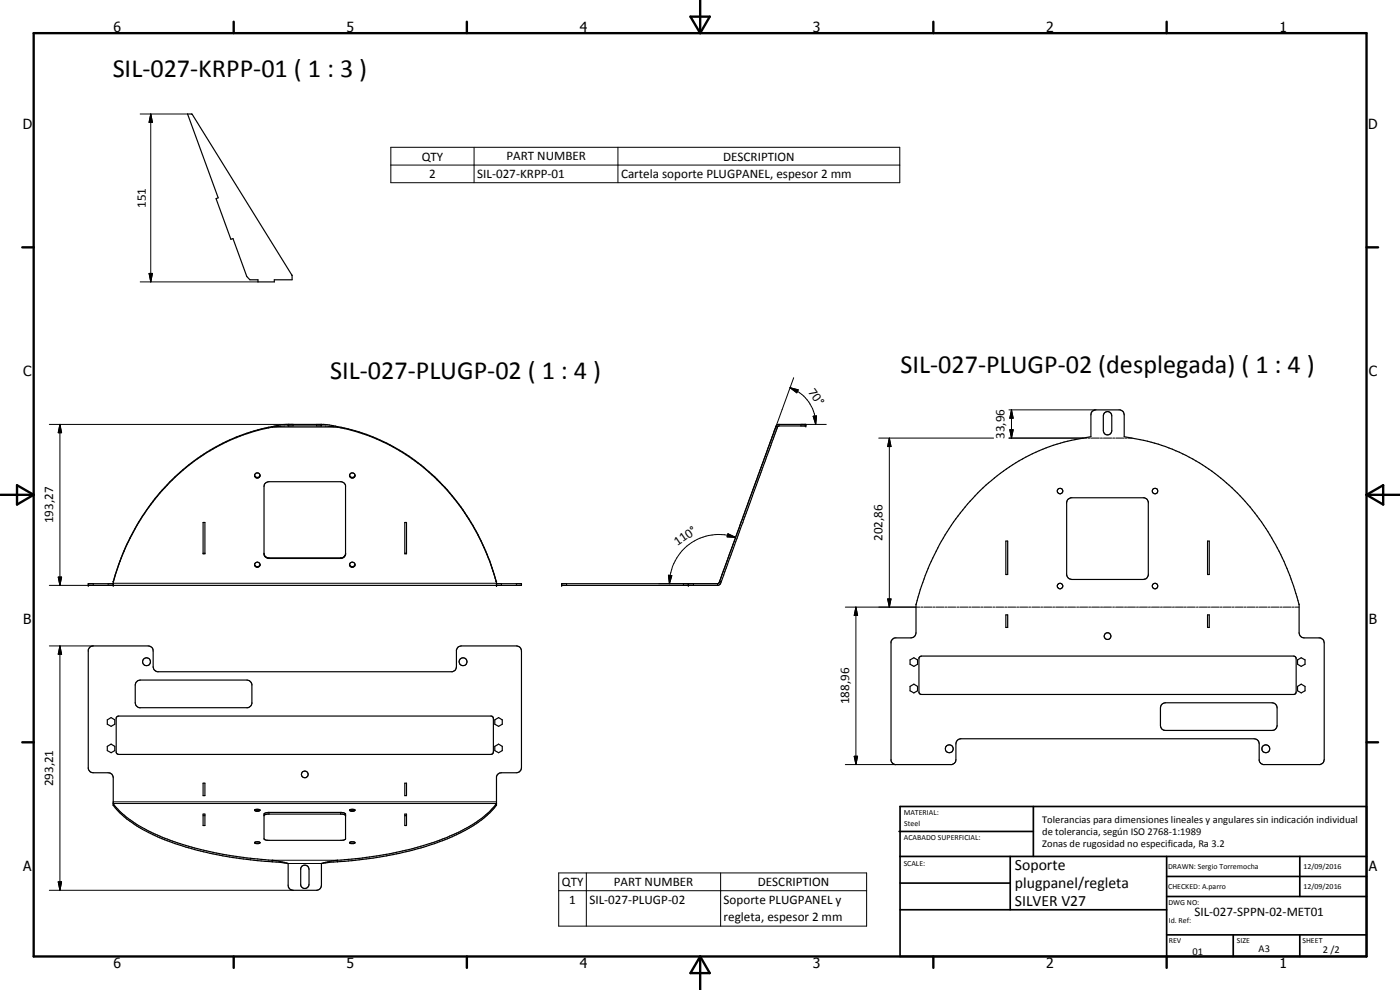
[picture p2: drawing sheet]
<svg xmlns="http://www.w3.org/2000/svg" width="420mm" height="297mm" viewBox="0 0 420 297" stroke-linecap="round" stroke-linejoin="round" font-family="sans-serif">
<g fill="none" stroke="#000" stroke-width=".35">
<path d="M56.3 34.2l1.4 .1 29.9 48.2 .1 1.4h-5.4v.7h-4.9v-.7h-2.4l-.9-.9-4.2-11.4-.6 .2-4.5-12.2 .7-.2zM81.7 128l4.2-.7h11.2l4.1 .7M81.7 128v.1M81.7 128.1a59.3 59.3 0 0 0-37.1 24.2 75.6 75.6 0 0 0-9 17l-1.6 5.1M81.7 128a56.1 56.1 0 0 0-23.3 10.2 64.5 64.5 0 0 0-17.3 19.4l-3.1 5.7-1.6 4M86.5 127.3v.5M86.5 127.8h10M86.5 127.8l-4.8 .3M96.5 127.3v.5M96.5 127.8l4.7 .3M101.2 128v.1M101.2 128a57 57 0 0 1 28.4 14.3 67.2 67.2 0 0 1 17.4 26l1.6 5.1"/>
<path d="M101.2 128.1a60 60 0 0 1 39.5 27.8l2.8 4.7 1.8 3.9 1.7 3.9 1.9 6M232.9 128l.4 .1M233.8 127.8h8v-.5l-8.4 .1a5.1 5.1 0 0 0-1.4 2.9l-16 44.1M233.8 127.3v.5M233.8 127.8l-.4 .2-17 46.6M331.4 124a1.27 1.27 0 0 1 1.4-.4 1.27 1.27 0 0 1 .9 1.2v4.4a1.27 1.27 0 0 1-1.3 1.3 1.27 1.27 0 0 1-1.3-1.3v-4.4zM60.9 156.8h.6v9.4h-.6zM76.4 142.6a.84 .84 0 0 0 .8 .7 .84 .84 0 0 0 .9-.7M104.9 142.6a.82 .82 0 0 0 .7 .7 .82 .82 0 0 0 .9-.5M106.5 142.6a.81 .81 0 0 1-.6 .9 .81 .81 0 0 1-.9-.6 .81 .81 0 0 1 .5-1l.8 .2 .2 .6M121.5 156.8h.5v9.4h-.5zM293.4 148a56.4 56.4 0 0 1 29.2-16.1l4.8-.9v-6.5l.2-.9 1-.6h7.6l.5 .2 .4 .4 .3 .9v6.5l4.8 .9a59.1 59.1 0 0 1 37.7 26.6 76.6 76.6 0 0 1 9.9 22.8l.1 8.6 .2 .8 .5 .4 .8 .3 5 .1a1.45 1.45 0 0 1 1 1.4v35l-.2 .9-1 .6h-17.1l-.8-.4-.4-.8v-5a1.52 1.52 0 0 0-1.5-1.5h-88l-.8 .2-.6 .7-.2 5.9-.3 .5-.8 .4h-17.1l-.8-.4-.4-.8v-35.6l.4-.8 .8-.4h4.8a1.52 1.52 0 0 0 1.5-1.5v-8.6l.6-2.2 3.5-9.6 4.1-8.1a67.9 67.9 0 0 1 10.3-13.4z"/>
<path d="M320.4 150l.9-.6h22.1l.8 .4 .4 .7v22.1l-.4 .8-1.1 .5h-21.5a1.6 1.6 0 0 1-1.5-1.6v-21.5zM34 174.4h.1M34 174.6h.1M34 174.4v1.2M34 175.1h-7.5v.5h130v-.5h-7.5M36.4 167.4l-2.4 7.2M60.9 166h.6M76.4 169.3a.84 .84 0 0 0 .8 .7 .84 .84 0 0 0 .9-.7M79.2 166a1.41 1.41 0 0 0 1.2 1.6h22.1l.8-.5 .4-.7v-20.7l-.4-.8-1.1-.4h-21.5a1.45 1.45 0 0 0-1.5 1.5v20.2M79.3 166.2l.4 .8 .7 .4h22.1l.8-.4 .4-.8M104.9 169.3a.82 .82 0 0 0 .7 .7 .82 .82 0 0 0 .9-.5M106.5 169.3a.83 .83 0 0 1-1 .9 .83 .83 0 0 1-.4-1.3 .83 .83 0 0 1 1.4 .1v.5"/>
<path d="M121.5 166h.5M148.6 173.5l.3 1.1M148.9 174.4l.1 1.2M148.9 174.4v.2M148.9 174.6h.1M206.6 175.1v.5M216 174.4l-.5 .7h-46.9v.5h47l.6-.4 .2-.6M216 174.4l.4 .2M301.9 162.3h.5v10.1h-.5zM362.4 162.3h.5v10.1h-.5zM273.1 198l1.2-.6 1.1 .6v1.3l-1.1 .6-1.2-.6zM275.9 197.2l.7-.4h111.7l.6 .4 .1 .4v10l-.2 .6-.5 .2h-111.7l-.4-.1-.4-.5z"/>
<path d="M301.9 184.5h.5v3.8h-.5zM362.4 184.5h.5v3.8h-.5zM389.4 198l1.1-.6 1.2 .6v1.3l-1.2 .6-1.1-.6zM389.8 181.3h.1M32.2 216l1.1-.7 1.1 .7v1.3l-1.1 .6-1.1-.6zM35.1 215.1l.5-.3h111.8l.5 .3 .2 .5v10l-.2 .5-.5 .3h-111.8l-.5-.3-.2-.3v-10.4zM40.8 204.7l.5-.4 .8-.3 32.3 .1 .5 .2 .7 1v5.8l-.5 .8-.7 .4h-32.6l-1-.6-.2-.8v-5.4zM148.5 216l1.1-.7 1.1 .7v1.3l-1.1 .6-1.1-.6zM273.1 206l1.2-.7 1.1 .7v1.3l-1.1 .6-1.2-.6zM348.7 211.3l1.1-.4h32.2l.6 .2 .6 1 .1 5.6a1.52 1.52 0 0 1-1.5 1.5l-32.6-.1-.7-.6-.2-.8v-5.3zM389.4 206l1.1-.7 1.2 .7v1.3l-1.2 .6-1.1-.6zM32.2 223.9l1.1-.6 1.1 .6v1.3l-1.1 .6-1.1-.6z"/>
<path d="M60.9 235h.6v3.7h-.6zM121.5 235h.5v3.7h-.5zM148.5 223.9l1.1-.6 1.1 .6v1.3l-1.1 .6-1.1-.6zM34 241.7v-8.4l-.4-1-1.1-.4-4.8-.1-.6-.2-.6-1v-35.6l.4-.8 1.1-.4h16.5a1.45 1.45 0 0 1 1.5 1.5v5l.2 .6 1 .6h88.6l.8-.4 .3-.8 .1-5.3 .4-.8 .5-.3 17.1-.1a1.52 1.52 0 0 1 1.5 1.5v35.1l-.3 .8-.9 .6-4.8 .1h-.6l-.7 .6-.2 .5-.1 8.7M34 241.2h.1M34 241.7h.1M34 241.2a37.2 37.2 0 0 0 16.9 10.9 94.2 94.2 0 0 0 16 4.2l7.2 1.1 7.6 .7M34 241.7a37.2 37.2 0 0 0 16.9 10.8 94.2 94.2 0 0 0 16 4.3l9.3 1.3 5.5 .5M60.9 244.3h.6v3.4h-.6zM60.9 244.7h.6M76.4 243l.6-.2 1 .2a1.06 1.06 0 0 1-1.6 .2zM76.4 252.8a1.38 1.38 0 0 1 1.7 .1l-.5 .2h-.8z"/>
<path d="M76.8 243.3h.9M76.8 253.1h.9M79.3 244.1l1.1-.3h22.7l.6 .4v7.6l-1.2 .3h-22.6l-.7-.5zM81.7 258.1v.5M81.7 258.1l4.8 1M81.7 258.6l4.8 .5M86.5 259.1v6.5l.4 1.1 1.1 .4h7a1.52 1.52 0 0 0 1.5-1.5v-6.5M90.6 259.9a1.28 1.28 0 0 1 1.4-.2 1.28 1.28 0 0 1 .7 1.2v4.4a1.27 1.27 0 0 1-1.1 1.3 1.27 1.27 0 0 1-1.4-1v-5zM101.2 258.1v.5M101.2 258.1l-4.7 1M101.2 258.6l-4.7 .5M103.7 244.6l-.9-.3h-22.6l-.8 .2-.2 .3"/>
<path d="M104.9 243l.6-.2 1 .2a1.03 1.03 0 0 1-1.6 .2zM105 252.7a1.11 1.11 0 0 1 1.5 .2l-1.2 .2-.4-.2zM105.3 243.3h.9M105.3 253.1h.9M121.5 244.3h.5v3.4h-.5zM121.5 244.7h.5M148.9 241.2v.5M148.9 241.2a30.5 30.5 0 0 1-11.2 8.5l-5.7 2.4-4.8 1.6a111 111 0 0 1-19.4 3.9l-6.6 .5M148.9 241.2h.1M148.9 241.7a36.8 36.8 0 0 1-16.9 10.8 90.4 90.4 0 0 1-16 4.3l-6.1 .9-8.7 .9"/>
<circle cx="77.2" cy="142.7" r=".8"/>
<circle cx="318.1" cy="147.3" r=".83"/>
<circle cx="346.6" cy="147.3" r=".82"/>
<circle cx="77.2" cy="169.4" r=".8"/>
<circle cx="318.1" cy="175.8" r=".82"/>
<circle cx="346.6" cy="175.9" r=".83"/>
<circle cx="44" cy="198.5" r="1.19"/>
<circle cx="139" cy="198.5" r="1.19"/>
<circle cx="332.4" cy="190.9" r="1.01"/>
<circle cx="91.5" cy="232.3" r="1"/>
<circle cx="284.9" cy="224.7" r="1.18"/>
<circle cx="379.9" cy="224.7" r="1.18"/>
</g>
<g fill="none" stroke="#000" stroke-width=".3">
<path d="M42.1 34.2h14.2M45.2 34.2l.6 2.5h-1.1zM45.2 34.2v50.4M117.3 44.2h152.7v10.6h-152.7zM117.3 49.5h152.7M142.3 44.2v10.6M185.5 44.2v10.6M42.1 84.6h35.3M44.7 82h1.1l-.6 2.6zM237.1 116.3l2.5 .7-.5 .9zM237.1 116.3a11.5 11.5 0 0 1 7.7 11M238.2 113.3l-22.2 61.1"/>
<path d="M14.8 127.3h73.2v.5M18 127.3l.5 2.5h-1zM18 127.3v48.3M81.7 128.1h19.5M95 127.3v.5M244 124.9l1.1-.1-.3 2.5zM248 127.3h-7.6v.5M263.7 131.4h34.5M266.9 131.4l.5 2.6h-1zM266.9 131.4v50.8M302.8 131.4h23.4M302.8 123h26.1"/>
<path d="M303.1 128.9h1l-.5 2.5zM303.6 123l.5 2.5h-1zM303.6 123v8.4M326.5 131.4h.7M327.5 131.4h2.4M330.2 131.4h.7M331.2 131.4h2.4M333.9 131.4h.6M334.8 131.4h2.5M337.6 131.4h.6M338.5 131.4h1.3M14.8 175.6h19.2"/>
<path d="M17.5 173.1h1l-.5 2.5zM28 175.1v.5M32.5 175.1v.5M34 175h115M80.7 167.4v.2M102.2 167.4v.2M150.5 175.1v.5M155 175.1v.5M170 175.1v.5M197.7 175.1h17.6v.5M200.6 172.6l1 .1-.7 2.4zM205.1 175.1v.5"/>
<path d="M208.1 175.1v.5M215.8 174.8l.5 .2M218.5 160.1l2.3 1.1-2.6-.1zM220.8 161.2a14.8 14.8 0 0 0-19.9 13.9M266.4 179.7h1l-.5 2.5zM14.8 193.8h13.2M18 193.8l.5 2.5h-1zM18 193.8v73.3M253.7 182.2h22.4M256.9 182.2l.5 2.5h-1zM256.9 182.2v47.2M276.4 182.2h.6"/>
<path d="M277.3 182.2h2.4M280 182.2h.6M280.9 182.2h2.4M283.6 182.2h.6M284.5 182.2h2.3M287.2 182.2h.6M288.1 182.2h2.4M290.8 182.2h.6M291.7 182.2h2.3M294.3 182.2h.7M295.3 182.2h2.3M298 182.2h.5"/>
<path d="M298.9 182.2h2.3M301.5 182.2h.7M302.5 182.2h2.3M305.1 182.2h.6M306 182.2h2.4M308.7 182.2h.6M309.7 182.2h2.3M312.3 182.2h.6M313.2 182.2h2.4M315.9 182.2h.6M316.8 182.2h2.4M319.5 182.2h.6"/>
<path d="M320.4 182.2h2.4M323.1 182.2h.6M324 182.2h2.4M326.7 182.2h.6M327.6 182.2h2.4M330.3 182.2h.6M331.2 182.2h2.4M333.9 182.2h.6M334.8 182.2h2.4M337.5 182.2h.6M338.4 182.2h2.4M341.1 182.2h.6"/>
<path d="M342 182.2h2.4M344.7 182.2h.6M345.6 182.2h2.4M348.3 182.2h.6M349.2 182.2h2.4M351.9 182.2h.6M352.8 182.2h2.4M355.4 182.2h.7M356.4 182.2h2.3M359.1 182.2h.5M359.9 182.2h2.5M362.6 182.2h.7"/>
<path d="M363.5 182.2h2.4M366.2 182.2h.6M367.1 182.2h2.4M369.8 182.2h.6M370.7 182.2h2.4M373.4 182.2h.6M374.3 182.2h2.4M377 182.2h.6M377.9 182.2h2.4M380.6 182.2h.6M381.5 182.2h2.4M384.2 182.2h.6"/>
<path d="M385.1 182.2h2.4M387.8 182.2h.6M388.7 182.2h1.2M253.7 229.4h15.2M256.4 226.9h1l-.5 2.5zM34 241.1h115M34 240.6h115M80.7 243.8v.5M81.7 258.1h19.5M86.5 259.1h10M102.2 243.8v.5M14.8 267.1h73.2"/>
<path d="M17.5 264.6h1l-.5 2.5zM167.7 261.9h92.4v16h-92.4zM167.7 267.3h92.4M176 261.9v16M216.3 261.9v16"/>
</g>
<g fill="#000">
<circle cx="241.8" cy="127.8" r=".18"/>
<circle cx="241.8" cy="127.3" r=".18"/>
<circle cx="26.5" cy="175.6" r=".18"/>
<circle cx="26.5" cy="175.1" r=".18"/>
<circle cx="34" cy="175.6" r=".18"/>
<circle cx="149" cy="175.6" r=".18"/>
<circle cx="149" cy="175.1" r=".18"/>
<circle cx="168.6" cy="175.1" r=".18"/>
<circle cx="168.6" cy="175.6" r=".18"/>
<circle cx="206.6" cy="175.6" r=".18"/>
<circle cx="206.6" cy="175.1" r=".18"/>
</g>
<g fill="none" stroke="#000" stroke-width=".71">
<path d="M10.1 9.9h400v277.1h-400zM70.1 6.5v3.4M140.1 6.5v3.4M207.2 5h5.8l-2.9 4.9zM210.1 0v9.9M280.1 6.5v3.4M350.1 6.5v3.4M6.7 74.2h3.4M410.1 74.2h3.5M.1 148.5h10M5.1 145.6l5 2.9-5 2.9zM410.1 148.5h10"/>
<path d="M410.1 148.5l5-2.9v5.8zM6.7 222.7h3.4M410.1 222.7h3.5M70.1 287v3.4M140.1 287v3.4M210.1 287v10M210.1 287l2.9 5h-5.8zM280.1 287v3.4M350.1 287v3.4"/>
</g>
<g fill="none" stroke="#000" stroke-width=".51">
<path d="M269.8 249.5h40.3M270.1 242h140v45h-140zM270.1 257h140M303.2 257v16M310.1 242v15M350.1 257v30M390.1 257v12M270.1 265h33.1M270.1 273h80M350.1 269h60M350.1 263h60M350.1 280.5h60"/>
<path d="M370.1 280.5v6.5M390.1 280.5v6.5"/>
</g>
<g fill="#000">
<path d="M45.2 34.2l.6 2.5h-1.1zM44.7 82h1.1l-.6 2.6zM237.1 116.3l2.5 .7-.5 .9zM18 127.3l.5 2.5h-1zM244 124.9l1.1-.1-.3 2.5zM266.9 131.4l.5 2.6h-1zM303.1 128.9h1l-.5 2.5zM303.6 123l.5 2.5h-1zM17.5 173.1h1l-.5 2.5zM200.6 172.6l1 .1-.7 2.4zM218.5 160.1l2.3 1.1-2.6-.1zM266.4 179.7h1l-.5 2.5z"/>
<path d="M18 193.8l.5 2.5h-1zM256.9 182.2l.5 2.5h-1zM256.4 226.9h1l-.5 2.5zM17.5 264.6h1l-.5 2.5z"/>
</g>
<g font-size="7.9">
<text x="33.8" y="23.2">SIL-027-KRPP-01 ( 1 : 3 )</text>
<text x="99" y="113.8">SIL-027-PLUGP-02 ( 1 : 4 )</text>
<text x="270.2" y="111.8">SIL-027-PLUGP-02 (desplegada) ( 1 : 4 )</text>
</g>
<g font-size="4.7">
<text x="304.6" y="261.1">Soporte</text>
<text x="304.6" y="266.5">plugpanel/regleta</text>
<text x="304.6" y="271.9">SILVER V27</text>
</g>
<g font-size="4.2">
<text x="34" y="9.6">6</text>
<text x="104" y="9.6">5</text>
<text x="174" y="9.6">4</text>
<text x="244" y="9.6">3</text>
<text x="314" y="9.6">2</text>
<text x="384" y="9.6">1</text>
<text x="6.8" y="38.7">D</text>
<text x="410.6" y="38.7">D</text>
<text x="7" y="112.9">C</text>
<text x="410.8" y="112.9">C</text>
<text x="7" y="187.1">B</text>
<text x="410.8" y="187.1">B</text>
<text x="7" y="261.4">A</text>
<text x="410.8" y="261.4">A</text>
<text x="34" y="290.4">6</text>
<text x="104" y="290.4">5</text>
<text x="174" y="290.4">4</text>
<text x="244" y="290.4">3</text>
<text x="314" y="290.4">2</text>
<text x="384" y="290.4">1</text>
</g>
<g font-size="3.9">
<text x="126.6" y="48.2">QTY</text>
<text x="128.8" y="53.5">2</text>
<text x="143.2" y="53.5">SIL-027-KRPP-01</text>
<text x="152" y="48.1">PART NUMBER</text>
<text x="186.4" y="53.6">Cartela soporte PLUGPANEL, espesor 2 mm</text>
<text x="217" y="48.2">DESCRIPTION</text>
<text x="43.7" y="62.4" transform="rotate(-90 43.7 62.4)">151</text>
<text x="242.4" y="117.6" transform="rotate(55 242.4 117.6)">70°</text>
<text x="301.5" y="131.7" transform="rotate(-90 301.5 131.7)">33,96</text>
<text x="15.9" y="157" transform="rotate(-90 15.9 157)">193,27</text>
<text x="203.4" y="163.9" transform="rotate(-35 203.4 163.9)">110°</text>
<text x="264.8" y="162.3" transform="rotate(-90 264.8 162.3)">202,86</text>
<text x="254.8" y="211.3" transform="rotate(-90 254.8 211.3)">188,96</text>
<text x="15.9" y="236" transform="rotate(-90 15.9 236)">293,21</text>
<text x="168.6" y="265.9">QTY</text>
<text x="184.2" y="265.9">PART NUMBER</text>
<text x="227.4" y="265.9">DESCRIPTION</text>
<text x="170.8" y="271.2">1</text>
<text x="176.9" y="271.2">SIL-027-PLUGP-02</text>
<text x="217.2" y="271.2">Soporte PLUGPANEL y</text>
<text x="358.5" y="275">SIL-027-SPPN-02-MET01</text>
<text x="217.2" y="276.5">regleta, espesor 2 mm</text>
</g>
<g font-size="3.1">
<text x="312.7" y="246.8">Tolerancias para dimensiones lineales y angulares sin indicación individual</text>
<text x="312.7" y="250.4">de tolerancia, según ISO 2768-1:1989</text>
<text x="312.7" y="254">Zonas de rugosidad no especificada, Ra 3.2</text>
<text x="357.9" y="286.4">01</text>
<text x="377.7" y="285.6">A3</text>
<text x="397" y="285.9">2 /2</text>
</g>
<g font-size="2.4">
<text x="271.2" y="244.4">MATERIAL:</text>
<text x="271.3" y="252">ACABADO SUPERFICIAL:</text>
<text x="271.4" y="247.9">Steel</text>
<text x="271.2" y="259.7">SCALE:</text>
<text x="350.6" y="260.8">DRAWN: Sergio Torremocha</text>
<text x="391.2" y="260.6">12/09/2016</text>
<text x="350.6" y="266.8">CHECKED: A.parro</text>
<text x="391.2" y="266.7">12/09/2016</text>
<text x="350.6" y="271.4">DWG NO:</text>
<text x="350.8" y="276.9">Id. Ref:</text>
<text x="350.8" y="282.8">REV</text>
<text x="371.2" y="282.9">SIZE</text>
<text x="390.9" y="282.9">SHEET</text>
</g>
</svg>
